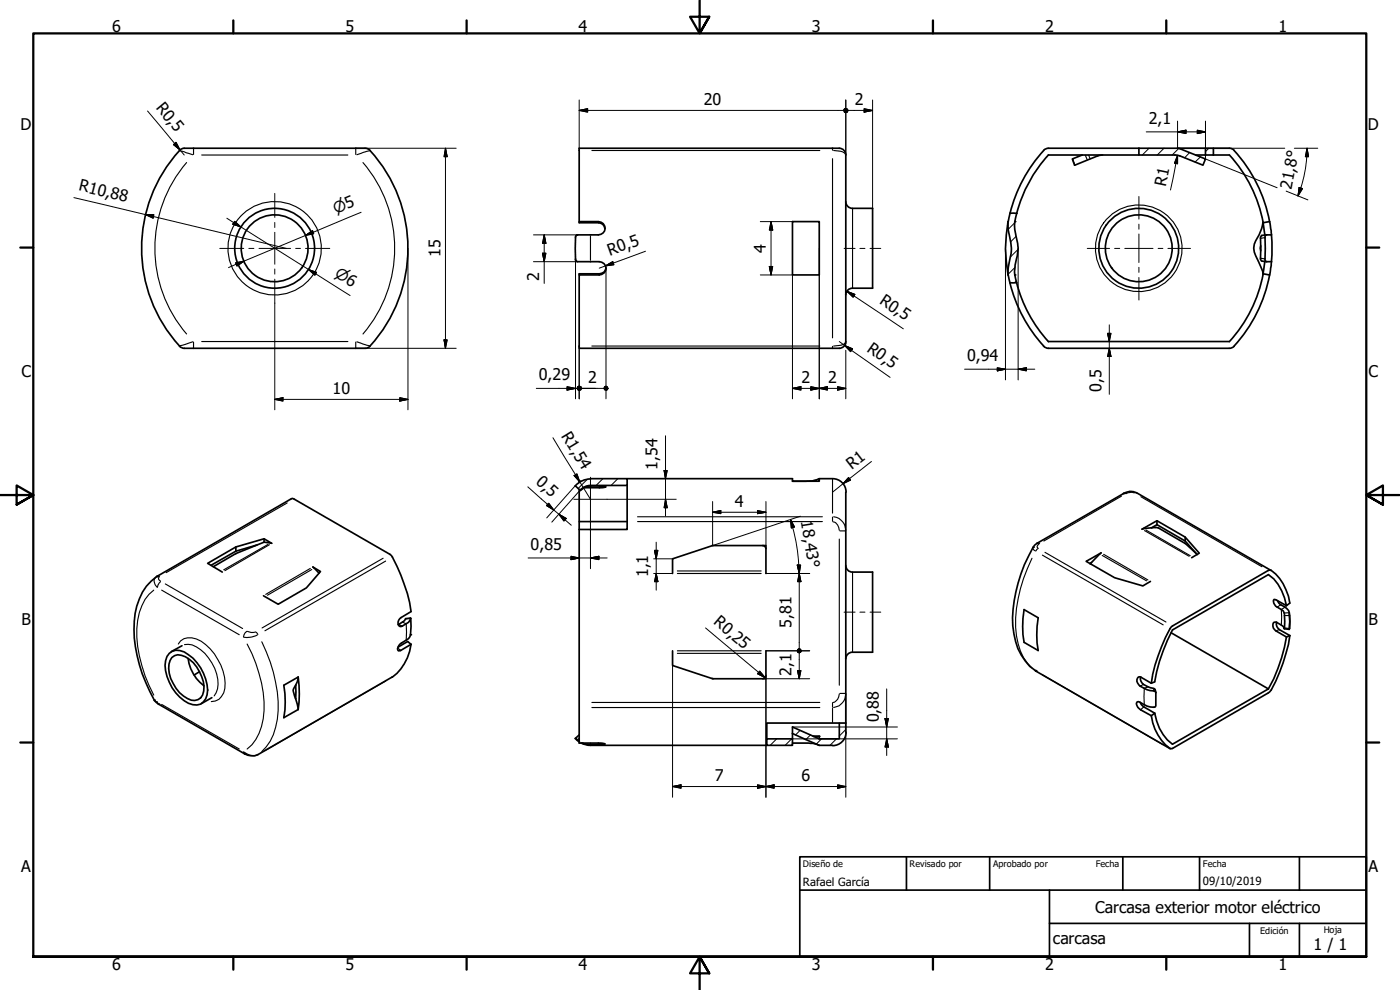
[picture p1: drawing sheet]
<svg xmlns="http://www.w3.org/2000/svg" width="420mm" height="297mm" viewBox="0 0 420 297" stroke-linecap="round" stroke-linejoin="round" font-family="sans-serif">
<!-- layer: Sombreado (ISO) -->
<g fill="none" stroke="#000" stroke-width=".3">
<path d="M344.8 44.5l-2 2M349.3 44.5l-2 2M353.7 44.6l-1.9 1.9M357 45.7l-1.5 1.7M360.3 47.1l-1.7 1.5M362.8 44.5l-1 1M304.5 66.8l-1.9 2M305 70.9l-1.7 1.7M305.5 74.9l-2.3 2.3M304.5 80.3l-2 2M305 84.4l-.5 .4M176.3 143.8l-2.8 2.8"/>
<path d="M180.9 143.6l-2 2.1M185.4 143.6l-2 2.1M188.2 145.3l-.3 .4M240.1 219.1l-1.3 1.4M253.8 218.9l-1.9 1.9M233.1 221.7l-2 1.9M237.6 221.7l-2 1.9M243.2 220.5l-1.3 1.4M246.5 221.7l-1.6 1.6M251 221.7l-1.9 1.9"/>
</g>
<!-- layer: Visible (ISO) -->
<g fill="none" stroke="#000" stroke-width=".51">
<path d="M53.9 45.2a43.5 43.5 0 0 0 .3 58.9l1.1 .4h54.3M109.6 44.5h-54.3l-.8 .1-.6 .5M109.6 44.5l.8 .1 .7 .5M111 45.2a43.2 43.2 0 0 1-.6 59.1l-.8 .2M253.8 46.5a1.99 1.99 0 0 0-2-2h-78v22h5.8a1.99 1.99 0 0 1 2 2 1.99 1.99 0 0 1-2 2h-6.3M253.8 46.5v56a1.99 1.99 0 0 1-1.9 2h-78.1v-22.3h6.1a1.88 1.88 0 0 0 2-1.8M313.2 45.2a43.5 43.5 0 0 0-10.6 21.3M314.6 44.5h47.2M314.6 46.5h27.2M314.7 46.5a41.5 41.5 0 0 0-9.6 17.5M314.7 44.5l-.8 .1-.7 .5M324.8 46.5l-3 1.2 .7 1.9 6.9-2.8"/>
<path d="M330.9 46.5l-1.5 .3M341.8 44.5v2h10.8M352.6 46.5l1.5 .3M353.4 44.5l.8 .1M354.2 44.6l7.6 3.1-.8 1.9-6.9-2.8M358.8 46.5h10.1M361.8 46.5v-2h2.4v2M364.2 44.5h4.7l.8 .1 .7 .5M368.9 46.5a41.5 41.5 0 0 1 10.2 20.4M370.4 45.2a43.5 43.5 0 0 1 10.6 21.3M172.7 77.7l.2 .6M173.3 70.5l-.6 .5-.1 3.5 .1 3.5 .2 .3 .4 .2h6.5a1.99 1.99 0 0 1 2.1 2 1.99 1.99 0 0 1-2.1 2h-6"/>
<path d="M173.3 70.5l-.4 .2M173.8 66.5v.3h5.9a1.88 1.88 0 0 1 1.8 1.8M237.8 66.5h8.1v16h-8.1zM253.8 60.5a1.99 1.99 0 0 0 2.1 2h6v24h-6.1a1.99 1.99 0 0 0-2 2M302.5 66.5a19 19 0 0 0 .9 6.3 10.5 10.5 0 0 1-.4 5.2l-.4 2.2-.1 2.3a42.4 42.4 0 0 1 0-16zM303.1 64h2.1M305.1 64a13.6 13.6 0 0 0 .3 8.9l.2 1.6-.2 1.4a17.7 17.7 0 0 0-.6 7.5 41.5 41.5 0 0 0 9.9 19.1M378.4 73.8l-.2 .7 .2 .7M379.1 66.7a12.6 12.6 0 0 1-2.2 5.5 4.5 4.5 0 0 0 0 4.5 16.5 16.5 0 0 1 2.2 5.6M379.6 78.4l-.5 3.8 1.9 .3 .6-4M380.1 70.5l-1.4 .1-.4 .5v6.7l.4 .5 1.4 .2M381 66.5l.6 4h-1.4a.64 .64 0 0 0-.6 .8v6.4a.64 .64 0 0 0 .6 .8h1.4"/>
<path d="M381 66.5l-1.9 .3 .5 3.8M381.6 70.5l.2 3.6-.2 4.4M302.6 82.5a43.5 43.5 0 0 0 10.6 21.3M305.1 84.8h-2M379.1 82.1a41.5 41.5 0 0 1-10.2 20.4h-54.3M381 82.5a43.5 43.5 0 0 1-10.6 21.3M313.2 103.9l.7 .4 .8 .2M370.4 103.9l-.7 .4-.8 .2h-54.3M172.6 145.7l1.6 1.4a4.5 4.5 0 0 1 3-1.3h3.5l1.2 .3-1.2 .2h-5.4M173.8 158.9v64.1h6.5l1.3 .2-1.3 .3h-3.1l-2.5-.6M173.8 146.8v9.7h14.4M173.8 156.5v2.4"/>
<path d="M174.3 144.4h-.5v.2M177.2 143.6h11v15.3h-14.4M177.3 143.7l-1.5 .2-1.4 .5-1.8 1.4M188.2 143.6h49.6v.8h8.1v-.8M188.2 145.7h-11.5l-1.7 .6-.9 .8M245 144l-3 .4h-4.2M245.9 143.6l-2.1 .7M245.9 143.6h4M249.9 143.6a4 4 0 0 1 4 4M253.8 147.7v69.2M337.1 148a4.1 4.1 0 0 1 4-.1l40.3 23.2M337.1 148.1l-26.5 15.4a43.9 43.9 0 0 0-6.6 24.3 17.2 17.2 0 0 0 6.7 13.4"/>
<path d="M345.6 158.4l-2.9 .4 4.5-2.6 8.5 4.9 4.2 4.9-2.3 1.3M345.6 158.4l1.6-1 8.5 4.9 3.2 3.7M345.6 158.4h2.1l8.1 4.7 3.5 3.3M347.2 156.2v1.2M70.8 164.1v1.3M77.1 163.5l-6.3 1.9-7.5 4.2M79.2 162.7l2.3 .3-2.3-1.3-8.4 2.4-8.5 4.9 4.4 2.6M79.2 162.7a59.9 59.9 0 0 0-15.2 7.3M79.2 161.7v1M95.8 172l-1.9-1.9 2.3 1.4-4.3 4.9-8.4 4.9-4.4-2.5M201.8 172.1v-4.4l12.1-4h16v8.4M213.7 163.7h.3"/>
<path d="M228.9 163.7l.5 .1 .5 .8M253.8 169.7a1.99 1.99 0 0 0 2.1 1.9h6v24.1h-6.1a1.99 1.99 0 0 0-2 2M327.2 169.2l3.3-3.3-4.5 2.5 8.5 4.9 8.5 2.5 2.3-1.4M327.6 168.8l-.5 .3M355.7 161.1v1.2M50.8 196a4.1 4.1 0 0 1 5.8 .5 13.4 13.4 0 0 1 5.5 12 3.6 3.6 0 0 1-5.5 2.5 13.3 13.3 0 0 1-6.9-12.8l.4-1.2zM51.6 197.3a3.2 3.2 0 0 1 4-.3 11.3 11.3 0 0 1 5.5 10.4 3 3 0 0 1-4.9 2.2 11.3 11.3 0 0 1-5.5-10.4zM54.6 193.7l-3.2 1.8M56.5 197.6a12.1 12.1 0 0 0 4.7 8.2M123.2 185.4l-1.4 .2a3 3 0 0 1-2.3 1.8M123.4 193.3a14.4 14.4 0 0 1-5.7 9.8l-40.3 23.3a4.5 4.5 0 0 1-4-.2l-25.8-14.9-1.3-1.1M123.4 193.3l-3.2 1.9-.7 .1a1.81 1.81 0 0 1 1.1-2.4l2-1.3 .4-.6a15.9 15.9 0 0 0 .2-5.6 1.93 1.93 0 0 1-1.3 1.7l-1.3 .8a.8 .8 0 0 1-1.1-.7 1.97 1.97 0 0 1 .9-1.9l3-1.8a51.3 51.3 0 0 0-6-16.8l-29.6-17.2-40.6 23.4a16.6 16.6 0 0 0-6.9 13.5 43.2 43.2 0 0 0 6 23.7"/>
<path d="M123.4 193.3l-1.1-.8-2.8 1.7M201.8 195.3v4.4l12.1 4h16v-8.4M307.3 182.9l4.3 2.5a28.6 28.6 0 0 0 0 9.8l-4.3-2.5a28.6 28.6 0 0 1 0-9.8zM351.5 189.9l29.2 16.8M383.1 186.7a2.03 2.03 0 0 0 .9 2.2l3.1 1.8M383.1 186.7h-.7a1.74 1.74 0 0 0 .5 2.6l3.2 1.8M383.4 180.2l.1 .3a3.4 3.4 0 0 0 2.2 1.6 2.51 2.51 0 0 1 1.3 2.6l-.1 4.1-1.4-.1M386.1 181.7a14.6 14.6 0 0 0-5.4-9.3l-28.8 16.6a53.9 53.9 0 0 0-5.4 15.6l-1 .4M386.1 181.7l1-.7a14.7 14.7 0 0 0-5.6-9.9h-.8l-29.2 17.1a49.9 49.9 0 0 0-6 16.8M386.1 191.1a48.3 48.3 0 0 1-5.4 15.6M386.1 181.7l-3.1-1.7-.6-.1a1.75 1.75 0 0 0 .9 2.2l1.3 .8a1.82 1.82 0 0 1 .9 1.8v4l-.4-.7-2-1.3M386.9 183.8l.2 2.5-.2 2.5"/>
<path d="M387.1 190.7a47.5 47.5 0 0 1-6 16.8l-29.6 17.1a13.1 13.1 0 0 1-6-9.9M387.1 190.7l-1 .4M59.9 201.5l-1.6 1.1M63.6 209.3l-3.1 1.8M88.7 205.6a2.16 2.16 0 0 0-.5 2.5l.5 1.6M88.7 209.7l.8 3.2M88.7 205.6v4.1M89.5 203.1l-4.3 2.5a28.2 28.2 0 0 1 0 9.7l4.3-2.4M89.5 203.1l-.3 1.4-.5 1.1M89.5 203.1a35.1 35.1 0 0 1 0 9.8M213.7 203.6l.3 .1M229.9 202.7l-.5 .9-.5 .1"/>
<path d="M251.9 216.9v4.8h-6M253.8 216.9h-23.7v6.7h7.7v-1.9h-7.7M253.8 216.9v2.8M253.9 219.7a4 4 0 0 1-4 4M310.7 201.3l40.5 23.3M342.2 210.8l.4 .7 .7 .6 3.2 1.9M342.3 203.1a2.48 2.48 0 0 0 2.1 2.9l2.1 .7 .4 1.1M345.5 205l-3.4-1.9a1.36 1.36 0 0 0-1 1.1 1.36 1.36 0 0 0 .7 1.3l.3 .4a8.9 8.9 0 0 0 4.6 1.6l.2 .3M346.5 214l-1 .7M346.9 207.8v4l-.2 .3a7.3 7.3 0 0 1-5.1-1.6l-.3 .1a1.81 1.81 0 0 0 1 2.4l3.2 1.7M380.7 206.7l-28.8 16.6a14 14 0 0 1-5.4-9.3M172.6 221.6l1.3 1"/>
<path d="M172.7 221.5l1.2 .9M173.8 220.5l-1.2 1.1M174.3 222.9l1.4 .5 1.5 .2h52.9M237.8 220.1l8.1 3.5h4M237.8 223h6.1l1.9 .6M237.8 221.7v-3.6l8.1 3.6M244.1 220.9h1.8v.8"/>
<circle cx="82.4" cy="74.5" r="12"/>
<circle cx="82.4" cy="74.5" r="10"/>
<circle cx="341.8" cy="74.5" r="12"/>
<circle cx="341.8" cy="74.5" r="10"/>
</g>
<!-- layer: Visible fina (ISO) -->
<g fill="none" stroke="#000" stroke-width=".34">
<path d="M53.8 45.2l4 1.2M56 48.8a39.5 39.5 0 0 0 0 51.4M58.1 44.5v1.8M60.5 46.5h43.9M106.8 44.5v1.8M108.9 48.8a39.5 39.5 0 0 1 0 51.4M111 45.2l-3.9 1.2M177.6 45.2h68.4M249.9 44.5v.6M249.9 47.6v53.8M250.2 45.2l2.7 .4 .9 .8M321.9 47.8l.7 1.7"/>
<path d="M325.7 46.6l.6 1.3M326.7 46.6l.5 1M177.2 70.9v7.2M179.6 66.5l.1 .3M255.9 62.7v23.7M378.4 77.5l1.2 .2M379.6 71.3l-1.2 .2M179.9 82.2l-.1 .3M57.8 102.6l-4 1.2M58.1 102.6v1.9M60.5 102.5h43.9M106.8 102.6v1.9"/>
<path d="M107.1 102.6l3.9 1.2M177.6 103.8h68.4M249.9 103.9v.6M253.8 102.6a2.87 2.87 0 0 1-2.8 1.1l-.8 .1M86.2 150.9l-36.3 20.9M177.2 145.7v.1M179.9 145.8v.5M191.3 155.1h55.5M191.3 156.5h55.5M249.9 143.7v10.3M249.9 155.1v1.3M250 156.6a2.19 2.19 0 0 1 1.9 2.5"/>
<path d="M250.2 155.1a4.3 4.3 0 0 1 3.6 3.9M252.1 159.3h1.7M336.5 148.9l-23.2 13.4M337.1 148l.7 .1M340.3 147.9l-.6-.2-1.7 .4M340.4 147.9h.7M342.4 149l36.3 21M343.5 159.2l13.4 7.7M343.9 159l13.3 7.7M46.1 177.1a15 15 0 0 0-5 11.5 40.2 40.2 0 0 0 5 20M46.8 173.2a1.87 1.87 0 0 0 .3 2.9M47.2 172.9l.6 .1"/>
<path d="M47.8 173.1a.78 .78 0 0 0 .4 1.3M48.2 174.5l-.8 1-.2 .7M48.5 177.1l23.3 13.3M49.6 175.2l23.2 13.4M80.4 163.4l-13.3 7.6M80.9 163.4l-13.4 7.8M93.1 170.5l-13.3 7.8M93.6 170.9l-13.3 7.7M115 167.5l-36.3 20.9M115.7 168.3l-36.2 21M203.3 172.1h25.1M203.3 171.3h25.1"/>
<path d="M251.9 161.7v43.9M255.9 171.8v23.7M309.7 167.5a42.3 42.3 0 0 0-4.6 23.3 15.8 15.8 0 0 0 4.6 9.6M310 164.2a.86 .86 0 0 0 .7 1.1M311.3 163h.7M311.6 164.5l-.7 .8M311.9 163.1a.86 .86 0 0 0-.4 1.4M312.8 166.6l36.3 20.9M313.6 165.7l36.3 20.9M330.8 166.7l13.3 7.6M331.2 166.3l13.3 7.7M53.5 193.2a4 4 0 0 1 5.4-1.5 16 16 0 0 1 8.6 14.8 4.3 4.3 0 0 1-4.1 4"/>
<path d="M55.4 193.4a7.9 7.9 0 0 1 7.2 4 12.1 12.1 0 0 1 2.7 9.3l-1 2.1M74.1 189.4l-.5 .5-.5 1.2M74.2 193.2a38 38 0 0 1 4.8 22.5 14.1 14.1 0 0 1-4.8 9M74.3 189.4l1.1 .4 1.1-.1M76.7 189.6l.7 .8M77.2 190.5l-1.6 .6-2.4 .1M78.6 192.6a42.6 42.6 0 0 1 4.6 23.2 15.8 15.8 0 0 1-4.6 9.7M119.4 194.5l.8 .6M119.6 187.4l1 .4M120.9 186.7l.9 .4M121.9 187.4v4.4M123.1 185.5l-1.3 .2"/>
<path d="M203.3 195.3h25.1M203.3 196h25.1M383.9 188.9l-1 .4M384.3 181.5l-.9 .6M384.6 183.2v4.1M385.6 188.4l1.3 .2M385.6 184.7h1.3M385.6 182.2l-1 .6M386.8 183.8l-1.3 .1M46.3 210.1l.9 .5M47.2 210.6l.3 .7M48.5 211.4l23.3 13.3"/>
<path d="M115.7 204.3l-36.2 20.9M177.6 212.3h68.4M177.6 210.8h68.4M249.9 210.8v1.4M249.9 212.5v4.3M251.9 208.2a2.56 2.56 0 0 1-1.9 2.6M252.1 208.1h1.7M253.8 208.3a4.2 4.2 0 0 1-3.6 4M310.7 201.3l.2 .1M312.8 202.5l36.3 21M343.2 205.3l-1 .6M343.2 212.1l-.8 .8"/>
<path d="M343.4 206.8v4.4M344.4 206.1l-1 .4M346.2 206.6l.1 .7M73.1 225.6l.2 .6M73.2 225.7a4.2 4.2 0 0 0 4 .8M77.4 226.4h.1M173.8 221.5l-.5 .5M177.2 223v.6M179.6 223v.5"/>
<circle cx="82.4" cy="74.5" r="14"/>
<circle cx="341.8" cy="74.5" r="13"/>
</g>
<circle cx="245.9" cy="220.9" r=".17" fill="#000"/>
<!-- layer: Visible (ISO) -->
<g fill="#000">
<circle cx="304.5" cy="66.5" r=".25"/>
<circle cx="304.5" cy="82.5" r=".25"/>
<circle cx="337.1" cy="148.1" r=".25"/>
<circle cx="47" cy="173" r=".25"/>
<circle cx="47.2" cy="172.9" r=".25"/>
<circle cx="310" cy="164.2" r=".25"/>
<circle cx="311.2" cy="163" r=".25"/>
<circle cx="119.5" cy="187.4" r=".25"/>
<circle cx="123.2" cy="190.4" r=".25"/>
<circle cx="46.3" cy="210.1" r=".25"/>
<circle cx="47.6" cy="211.3" r=".25"/>
<circle cx="310.7" cy="201.2" r=".25"/>
<circle cx="310.9" cy="201.4" r=".25"/>
<circle cx="73.4" cy="226.2" r=".25"/>
</g>
<!-- layer: Borde (ISO) -->
<g fill="none" stroke="#000" stroke-width=".68">
<path d="M70 6.1v3.9M140 6.1v3.9M210 0v10l-2.9-5h5.8l-2.9 5 2.9-5M280 6.1v3.9M350 6.1v3.9M6.1 74.3h3.9M410 74.3h3.9M0 148.5h10l-5-2.8v5.7l5-2.9-5 2.9M420 148.5h-10l5-2.8v5.7l-5-2.9 5 2.9M6.1 222.8h3.9M410 222.8h3.9M10 287v-277h400v277h-400h400"/>
<path d="M70 287v3.9M140 287v3.9M212.9 292l-2.9-5 2.9 5h-5.8l2.9-5v10M280 287v3.9M350 287v3.9"/>
</g>
<path d="M240 257.1h170v29.9h-170zM272 257.1v10M297 257.1v10M337 257.1v10M360 257.1v10M390 257.1v10M240 267.1h170M315 277.1h95M315 267.1v19.9M375 277.1v9.9M390 277.1v9.9" fill="none" stroke="#000" stroke-width=".51"/>
<!-- layer: Cota (ISO) -->
<g fill="none" stroke="#000" stroke-width=".3">
<path d="M44.3 33.3l11 13.2M173.8 33.1l2.6-.5v1zM173.8 33.1h79.4M173.8 30v15.2M253.8 30v16.5M254.5 33.1h7.4M259.3 32.6l2.6 .5-2.6 .5zM261.9 30v32.5M344 39.6h17.8M353.4 39.6l2.5-.5v1zM353.4 36.4v8.1h32.2M359.3 39.1l2.5 .5-2.5 .5z"/>
<path d="M361.8 36.4v11.3l21.5 8.6M22.2 59.3l63.7 15.2M52.1 43.4l.7-.7 1.2 2.3zM106.8 44.5h30.1M133.7 44.5l.5 2.5h-.9zM133.7 44.5v60M353.4 46.6v2.5l-.9-.1zM353.4 46.6l-2.1 10.4M386 57.3l6.5 2.7M388.5 44.5h7M389.9 56.2l1 .4-1.3 2.2zM390.4 56.4l-.8 2.4"/>
<path d="M392.2 47l-.6 4.8-1.2 4.7M392.3 44.5l.4 2.5h-.9zM392.3 44.5v2.5M43.6 64.4l2.5 .1-.1 1zM68.1 65.5l37 23.2M70.4 66.4l1.9 1.7-2.5-.8zM70.7 78.9l2.5-.6-2.1 1.5zM91.7 70.6l2.1-1.4 .3 .9zM108.4 63.7l-39.8 16.6M122.4 74.5v48.5M160.1 70.5h13.2M160.1 78.5h13.2"/>
<path d="M162.8 76h1l-.5 2.5zM163.3 70.5l.5 2.5h-1zM163.3 70.5v14.5M172.7 77.7v42M181.7 79.8l2.2-1.3 .3 .9zM193.7 75.4l-13.9 5.1M228.2 66.5h9.6M230.9 80h1l-.5 2.5zM231.4 66.5l.5 2.5h-1zM231.4 66.5v16M245.9 74.5v45.2M301.8 74.5v39.5"/>
<path d="M305.6 74.5v39.5M82.5 91v32M92.6 80.9l2.4 .8-.5 .9zM181.9 80.5v39.2M228.2 82.5h9.6v37.2M254.2 87.4l2.3 .9-.5 .9zM254.2 87.4l16.9 11.3M332.9 97.5v20.8M82.5 119.8l2.4-.5v1zM82.5 119.8h39.9M106.8 104.5h30.1M120 119.3l2.4 .5-2.4 .5z"/>
<path d="M133.3 102h.9l-.5 2.5zM161 116.5h12.8M170.2 116l2.5 .5-2.5 .5zM173.8 103.8v15.9M174.5 116.5h6.7M237.8 116.5l2.6-.5v1zM237.8 116.5h16M243.3 116l2.6 .5-2.6 .5zM245.9 116.5l2.4-.5v1zM251.4 116l2.4 .5-2.4 .5zM251.9 102.5l15.2 10.7M253.5 103.7l2.4 1-.6 .8z"/>
<path d="M253.8 102.5v.8M253.8 105.1v14.6M289.5 110.8h21.1M299.3 110.3l2.5 .5-2.5 .5zM305.6 110.8l2.4-.5v1zM332.4 100h1l-.5 2.5zM332.9 104.5l.5 2.5h-1zM165.9 131.3l11.3 18.5M199.7 130.8v24M261.5 138.5l-11.6 9.2M158.4 146.1l13 11.5M164.7 151l1.5 2-2.2-1.3z"/>
<path d="M167.7 154.3l2.2 1.3-.7 .7zM172.3 142.7l.8-.5 .9 2.4zM172.6 145.7l-8.5 9.7M174.1 147.1l-8.5 9.6M177.2 154.8v15.8M182.2 149.8h20.7M199.3 141.2h.9l-.5 2.4zM199.7 149.8l.5 2.5h-.9zM213.9 153.7l2.4-.5v.9zM213.9 153.7h16M213.9 150.5v13.2l26.3-8.8M227.3 153.2l2.6 .5-2.6 .4z"/>
<path d="M229.9 150.5v13.2M237.2 155.9l1.2 2.2-.9 .3zM237.2 155.9l1.8 7.4 .7 6.2M254.7 143.3l.6 .7-2.3 1.1zM158.5 167.4h23.7M171.4 166.9l2.4 .5-2.4 .5zM177.2 167.4l2.5-.5v1zM196.2 167.7h5.6M196.2 172.1h5.6M196.4 165.1h1l-.5 2.6zM196.9 172.1l.5 2.4h-1zM196.9 162.7v14.4"/>
<path d="M229.9 172.1h13.1M239.3 169.5h1l-.4 2.6zM239.8 169.5l.1 25.2M239.9 172.1l.5 2.4h-1zM201.8 199.7v39.5M211.8 188.4l17.8 14.9M229.9 195.3h13.1M239.9 195.9v7.8M228 201.4l1.6 1.9-2.3-1.2zM237.8 218.1h31.5M239.4 201.2h1l-.5 2.5zM243 203.7h-13.1v35.5"/>
<path d="M253.8 208.1v31.1M265.6 215.6h1l-.5 2.5zM266.1 206.7v20M201.8 236l2.6-.5v1zM201.8 236h52M227.3 235.5l2.6 .5-2.6 .5zM229.9 236l2.4-.5v1zM237.8 221.7h31.5M251.4 235.5l2.4 .5-2.4 .5zM266.1 221.7l.5 2.4h-1z"/>
</g>
<g fill="#000" stroke="#000" stroke-width=".3">
<path d="M173.8 33.1l2.6-.5zM173.8 33.1l2.6-.5v1zM253.2 33.1l.6 .7-.4-.2zM253.2 33.1l1.1 .5-.5 .2zM253.2 33.1h1.3l-.2 .5zM253.2 33.1l1.1-.4 .2 .4zM253.8 32.5l.5 .2-1.1 .4zM253.4 32.7l.4-.2-.6 .6zM253.4 32.7l-.2 .4zM253.8 32.5l.5 .2 .2 .4zM253.4 32.7l.4-.2 .7 .6zM253.4 32.7l1.1 .4h-1.3z"/>
<path d="M253.2 33.1h1.3l-1.1 .5zM253.4 33.6l1.1-.5-.7 .7zM254.5 33.1l-.2 .5-.5 .2zM254.5 33.1l-.2 .5zM259.3 33.6l2.6-.5zM259.3 32.6l2.6 .5-2.6 .5zM353.4 39.6l2.5-.5zM353.4 39.6l2.5-.5v1zM52.1 43.4l1.9 1.6zM52.1 43.4l.7-.7 1.2 2.3zM133.7 44.5l.5 2.5zM133.7 44.5l.5 2.5h-.9z"/>
<path d="M353.4 46.6v2.5zM353.4 46.6v2.5l-.9-.1zM359.3 40.1l2.5-.5zM359.3 39.1l2.5 .5-2.5 .5zM389.9 56.2l-.3 2.6zM389.9 56.2l1 .4-1.3 2.2zM392.3 44.5l.4 2.5zM392.3 44.5l.4 2.5h-.9zM43.6 64.4l2.5 .1zM43.6 64.4l2.5 .1-.1 1zM69.8 67.3l2.5 .8zM70.4 66.4l1.9 1.7-2.5-.8z"/>
<path d="M71.1 79.8l2.1-1.5zM70.7 78.9l2.5-.6-2.1 1.5zM91.7 70.6l2.1-1.4zM91.7 70.6l2.1-1.4 .3 .9zM162.8 76l.5 2.5zM162.8 76h1l-.5 2.5zM163.3 70.5l.5 2.5zM163.3 70.5l.5 2.5h-1zM181.7 79.8l2.2-1.3zM181.7 79.8l2.2-1.3 .3 .9zM230.9 80l.5 2.5zM230.9 80h1l-.5 2.5z"/>
<path d="M231.4 66.5l.5 2.5zM231.4 66.5l.5 2.5h-1zM92.6 80.9l2.4 .8zM92.6 80.9l2.4 .8-.5 .9zM254.2 87.4l2.3 .9zM254.2 87.4l2.3 .9-.5 .9zM82.5 119.8l2.4-.5zM82.5 119.8l2.4-.5v1zM133.3 102l.4 2.5zM133.3 102h.9l-.5 2.5zM170.2 117l2.5-.5zM170.2 116l2.5 .5-2.5 .5z"/>
<path d="M173.2 116.5l.6 .6-.4-.1zM173.2 116.5l1.1 .5-.5 .1zM173.2 116.5h1.3l-.2 .5zM173.2 116.5l1.1-.5 .2 .5zM173.8 115.9l.5 .1-1.1 .5zM173.4 116l.4-.1-.6 .6zM173.4 116l-.2 .5zM181.9 115.9l.4 .1 .2 .5zM181.4 116l.5-.1 .6 .6zM181.4 116l1.1 .5h-1.3zM181.2 116.5h1.3l-1.1 .5zM181.4 117l1.1-.5-.6 .6z"/>
<path d="M181.9 117.1l.6-.6-.2 .5zM182.5 116.5l-.2 .5zM237.8 116.5l2.6-.5zM237.8 116.5l2.6-.5v1zM243.3 117l2.6-.5zM243.3 116l2.6 .5-2.6 .5zM245.9 116.5l2.4-.5zM245.9 116.5l2.4-.5v1zM251.4 117l2.4-.5zM251.4 116l2.4 .5-2.4 .5zM253.5 103.7l2.4 1zM253.5 103.7l2.4 1-.6 .8z"/>
<path d="M299.3 111.3l2.5-.5zM299.3 110.3l2.5 .5-2.5 .5zM305.6 110.8l2.4-.5zM305.6 110.8l2.4-.5v1zM332.4 100l.5 2.5zM332.4 100h1l-.5 2.5zM332.9 104.5l.5 2.5zM332.9 104.5l.5 2.5h-1zM120 120.3l2.4-.5zM120 119.3l2.4 .5-2.4 .5zM164 151.7l2.2 1.3zM164.7 151l1.5 2-2.2-1.3z"/>
<path d="M167.7 154.3l2.2 1.3zM167.7 154.3l2.2 1.3-.7 .7zM172.3 142.7l1.7 1.9zM172.3 142.7l.8-.5 .9 2.4zM199.3 141.2l.4 2.4zM199.3 141.2h.9l-.5 2.4zM199.7 149.8l.5 2.5zM199.7 149.8l.5 2.5h-.9zM213.9 153.7l2.4-.5zM213.9 153.7l2.4-.5v.9zM227.3 154.1l2.6-.4zM227.3 153.2l2.6 .5-2.6 .4z"/>
<path d="M237.2 155.9l1.2 2.2zM237.2 155.9l1.2 2.2-.9 .3zM254.7 143.3l-1.7 1.8zM254.7 143.3l.6 .7-2.3 1.1zM171.4 167.9l2.4-.5zM171.4 166.9l2.4 .5-2.4 .5zM177.2 167.4l2.5-.5zM177.2 167.4l2.5-.5v1zM196.4 165.1l.5 2.6zM196.4 165.1h1l-.5 2.6zM196.9 172.1l.5 2.4zM196.9 172.1l.5 2.4h-1z"/>
<path d="M239.3 169.5l.6 2.6zM239.3 169.5h1l-.4 2.6zM239.9 172.1l.5 2.4zM239.9 172.1l.5 2.4h-1zM239.4 194.8l.5-.1-.6 .6zM239.9 194.7l-.5 1-.1-.4zM239.9 194.7v1.2l-.5-.2zM239.9 194.7l.4 1-.4 .2zM239.9 194.7l.6 .6-.2 .4zM239.9 194.7l.4 .1 .2 .5zM239.9 194.7l.4 .1zM240.5 195.3l-.2 .4-.4 .2z"/>
<path d="M240.3 194.8l.2 .5-.6 .6zM239.9 194.7l.4 .1-.4 1.1zM239.4 194.8l.5-.1v1.2zM239.4 194.8l.5 1.1-.6-.6zM239.3 195.3l.6 .6-.5-.2zM239.4 195.7l.5 .2zM227.3 202.1l2.3 1.2zM228 201.4l1.6 1.9-2.3-1.2zM239.4 201.2l.5 2.5zM239.4 201.2h1l-.5 2.5zM265.6 215.6l.5 2.5zM265.6 215.6h1l-.5 2.5z"/>
<path d="M201.8 236l2.6-.5zM201.8 236l2.6-.5v1zM227.3 236.5l2.6-.5zM227.3 235.5l2.6 .5-2.6 .5zM229.9 236l2.4-.5zM229.9 236l2.4-.5v1zM251.4 236.5l2.4-.5zM251.4 235.5l2.4 .5-2.4 .5zM266.1 221.7l.5 2.4zM266.1 221.7l.5 2.4h-1z"/>
</g>
<!-- layer: Marca de centro (ISO) -->
<g fill="none" stroke="#000" stroke-width=".3">
<path d="M82.5 58v7.2M341.8 59v6.7M66 74.5h7.2M74.7 74.5h1.5M77.7 74.5h9.5M82.5 66.7v1.6M82.5 69.7v9.6M88.7 74.5h1.5M91.7 74.5h7.3M326.3 74.5h6.7M334.5 74.5h1.5M337.6 74.5h8.4"/>
<path d="M341.8 67.3v1.5M341.8 70.2v8.6M347.6 74.5h1.4M350.5 74.5h6.8M82.5 80.7v1.5M82.5 83.8v7.2M341.8 80.2v1.5M341.8 83.3v6.7M172.2 149.8h10M177.2 143.2v11.6"/>
</g>
<!-- layer: Eje (ISO) -->
<path d="M253.3 74.5h3.3M258.1 74.5h1.5M261.1 74.5h3.2M253.3 183.7h3.3M258.1 183.7h1.5M261.1 183.7h3.2" fill="none" stroke="#000" stroke-width=".3"/>
<g font-size="4.8">
<text x="33.7" y="9.7">6</text>
<text x="103.7" y="9.7">5</text>
<text x="173.7" y="9.7">4</text>
<text x="243.7" y="9.7">3</text>
<text x="313.7" y="9.7">2</text>
<text x="383.7" y="9.7">1</text>
<text x="46.7" y="32.4" transform="rotate(50 46.7 32.4)">R0,5</text>
<text x="211.2" y="31.5">20</text>
<text x="256.5" y="31.6">2</text>
<text x="6.2" y="38.9">D</text>
<text x="344.8" y="37.1">2,1</text>
<text x="410.5" y="38.9">D</text>
<text x="23.5" y="57.1" transform="rotate(13 23.5 57.1)">R10,88</text>
<text x="349.9" y="56" transform="rotate(-79 349.9 56)">R1</text>
<text x="387.6" y="56.9" transform="rotate(-79 387.6 56.9)">21,8°</text>
<text x="132.2" y="77.2" transform="rotate(-90 132.2 77.2)">15</text>
<text x="183" y="76.7" transform="rotate(-20 183 76.7)">R0,5</text>
<text x="229.9" y="75.8" transform="rotate(-90 229.9 75.8)">4</text>
<text x="161.8" y="84.3" transform="rotate(-90 161.8 84.3)">2</text>
<text x="263.7" y="90.9" transform="rotate(34 263.7 90.9)">R0,5</text>
<text x="259.9" y="105.3" transform="rotate(35 259.9 105.3)">R0,5</text>
<text x="6.4" y="113.1">C</text>
<text x="290.2" y="108.4">0,94</text>
<text x="410.7" y="113.1">C</text>
<text x="99.8" y="118.2">10</text>
<text x="161.7" y="114.1">0,29</text>
<text x="176.5" y="115">2</text>
<text x="240.5" y="115">2</text>
<text x="248.6" y="115">2</text>
<text x="330.5" y="117.5" transform="rotate(-90 330.5 117.5)">0,5</text>
<text x="168.3" y="130.8" transform="rotate(58 168.3 130.8)">R1,54</text>
<text x="197.4" y="140.9" transform="rotate(-90 197.4 140.9)">1,54</text>
<text x="255.6" y="141.2" transform="rotate(-38 255.6 141.2)">R1</text>
<text x="160.6" y="144.8" transform="rotate(41 160.6 144.8)">0,5</text>
<text x="220.6" y="152.2">4</text>
<text x="240.4" y="156.4" transform="rotate(81 240.4 156.4)">18,43°</text>
<text x="159.3" y="165">0,85</text>
<text x="194.6" y="173.2" transform="rotate(-90 194.6 173.2)">1,1</text>
<text x="6.4" y="187.4">B</text>
<text x="214" y="187.1" transform="rotate(40 214 187.1)">R0,25</text>
<text x="237.5" y="188.3" transform="rotate(-90 237.5 188.3)">5,81</text>
<text x="410.7" y="187.4">B</text>
<text x="237.5" y="202.8" transform="rotate(-90 237.5 202.8)">2,1</text>
<text x="263.7" y="216.8" transform="rotate(-90 263.7 216.8)">0,88</text>
<text x="214.5" y="234.5">7</text>
<text x="240.5" y="234.4">6</text>
<text x="6.3" y="261.6">A</text>
<text x="410.7" y="261.6">A</text>
<text x="328.7" y="274">Carcasa exterior motor eléctrico</text>
<text x="316" y="283.3">carcasa</text>
<text x="394.2" y="285">1 / 1</text>
<text x="33.7" y="290.9">6</text>
<text x="103.7" y="290.9">5</text>
<text x="173.7" y="290.9">4</text>
<text x="243.7" y="290.9">3</text>
<text x="313.7" y="290.9">2</text>
<text x="383.7" y="290.9">1</text>
</g>
<g font-size="4.6">
<text x="100.8" y="64.3" transform="rotate(-23 100.8 64.3)">⌀5</text>
<text x="100.2" y="82.7" transform="rotate(32 100.2 82.7)">⌀6</text>
</g>
<g font-size="3.4">
<text x="241" y="266">Rafael García</text>
<text x="361" y="265.5">09/10/2019</text>
</g>
<g font-size="2.7">
<text x="241" y="260.2">Diseño de</text>
<text x="273" y="260.1">Revisado por</text>
<text x="298" y="260.1">Aprobado por</text>
<text x="328.8" y="260.1">Fecha</text>
<text x="361" y="260.1">Fecha</text>
<text x="378.2" y="280.3">Edición</text>
<text x="397.3" y="280">Hoja</text>
</g>
</svg>
